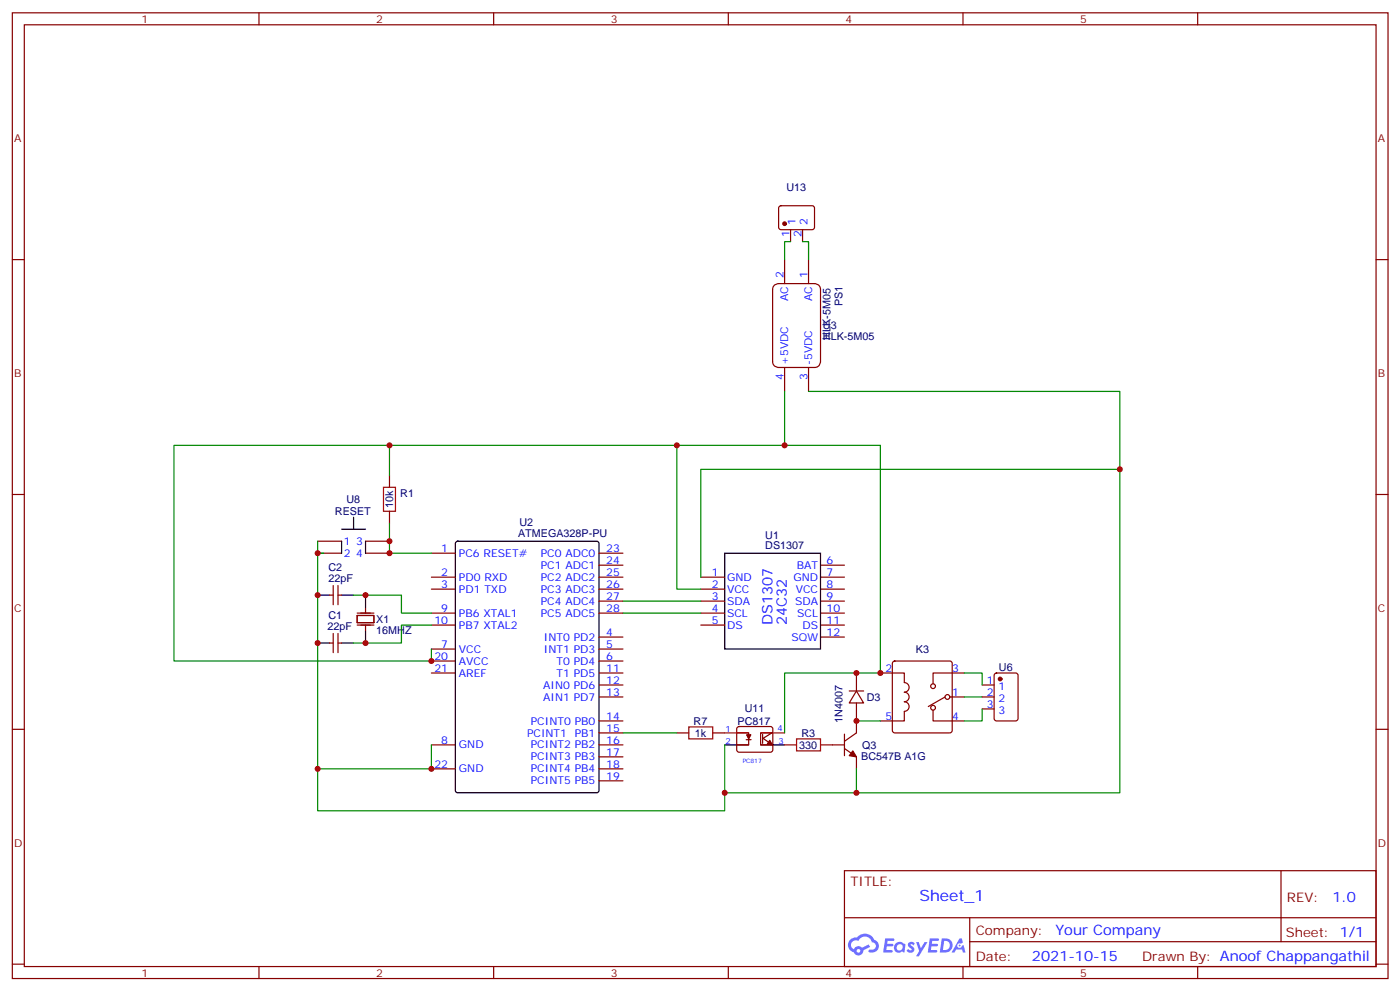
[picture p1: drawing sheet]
<svg xmlns="http://www.w3.org/2000/svg" width="413mm" height="292mm" viewBox="0 0 413 292" stroke-linecap="round" stroke-linejoin="round" font-family="sans-serif">
<g fill="none" stroke="#870000" stroke-width=".35">
<path d="M3.6 3.8h405.4v284.3h-405.4zM7.2 7.3h398.2v277.3h-398.2zM76.3 3.8v3.5M145.5 3.8v3.5M214.6 3.8v3.5M283.7 3.8v3.5M352.9 3.8v3.5M3.6 76.4h3.6M405.4 76.4h3.6M3.6 145.6h3.6M405.4 145.6h3.6M3.6 214.7h3.6"/>
<path d="M405.4 214.7h3.6M248.8 256.4h156.6v28.2h-156.6zM377.4 256.4v20.9M248.8 270.2h156.5M285.7 277.3h119.6M285.7 270.2v14.1M3.6 283.9h3.6M76.3 284.6v3.5M145.5 284.6v3.5M214.6 284.6v3.5M283.7 284.6v3.5M352.9 284.6v3.5"/>
<path d="M405.4 283.9h3.6"/>
</g>
<g fill="#5487ff">
<path d="M267.8 277.5a1.22 1.22 0 0 1 1.7 .3l-.4 .6a.47 .47 0 0 0-.3-.4 .47 .47 0 0 0-.5 .2l.2 .2a1.14 1.14 0 0 1 .7 1.7 1.14 1.14 0 0 1-1.9 0l-.2-.2 .5-.5 .7 .4a.29 .29 0 0 0 .4-.2 .29 .29 0 0 0-.3-.4 1.04 1.04 0 0 1-.6-1.7z"/>
<path d="M260.8 276.3h2.4l.3 .2-.1 .5h-1.9l-.1 .9h1.5l.4 .4-.4 .3h-1.6l-.2 1.1 1.8 .1 .1 .3-.1 .3h-2.7z"/>
<path d="M274 276.3h2.3l.3 .2-.1 .5h-1.8l-.1 .9h1.5l.3 .4-.4 .3h-1.6l-.1 1.1 1.7 .1 .2 .3-.2 .3h-2.6z"/>
<path d="M282.7 276.3h.7l.3 1.2-.6 .4a.69 .69 0 0 0-1 .2 .69 .69 0 0 0 .5 1 .69 .69 0 0 0 .8-.6l.5-.3 .6 2.2h-.8l-.2-.8h-1.8l-.5 .8h-.8z"/>
<path d="M269.9 277.4h.8l.6 1.8 1.1-1.8h.9l-2.6 4.2h-.8l.9-1.6z"/>
<path d="M277.5 276.3l-.6 4.1h1.3a2.11 2.11 0 0 0 2.5-2.1 2.11 2.11 0 0 0-2.5-2zM278.2 277a1.39 1.39 0 0 1 1.7 1.4 1.39 1.39 0 0 1-1.8 1.3h-.3z"/>
<path d="M263.8 277.9a1.54 1.54 0 0 0-.1 2.2 1.54 1.54 0 0 0 2.2 .1l.6 .2 .3-2.3-.2-.2h-.4a1.49 1.49 0 0 0-2.4 0zM264.1 278.9a.94 .94 0 0 1 1.8 0 .94 .94 0 0 1-1.8 0z"/>
<path d="M250.5 276.7a2.18 2.18 0 0 0 1.1 3.7 1.44 1.44 0 0 0 1.6 .9 1.44 1.44 0 0 0 1.2-1.5l2-1-.5-.7-1.9 .9a1.47 1.47 0 0 0-2.4 .5 1.39 1.39 0 0 1-.7-2 1.39 1.39 0 0 1 2-.4 2.12 2.12 0 0 1 2.2-1.3 2.12 2.12 0 0 1 1.9 1.7 1.14 1.14 0 0 1 1.1 1.4 1.14 1.14 0 0 1-1.7 .7 .43 .43 0 0 0-.5 .4 .43 .43 0 0 0 .4 .5 1.98 1.98 0 0 0 2.5-1.3 1.98 1.98 0 0 0-1.2-2.5 3.1 3.1 0 0 0-5.3-.7l-.9 .1zM252.4 280a.55 .55 0 0 1 1.1 0 .55 .55 0 0 1-1.1 0z"/>
<circle cx="282.7" cy="278.4" r=".26"/>
</g>
<g fill="none" stroke="#870000" stroke-width=".35">
<path d="M229.6 60.8l.5-.2h9.5l.4 .7-.1 5.9-.6 .4h-9.5l-.4-.7v-5.6zM231.2 76.4v7.1M232.9 67.6v3.6M236.5 67.6v3.6M238.2 76.4v7.1M228.1 84l1.3-.5h10.7a1.71 1.71 0 0 1 1.7 1.8v21.3a1.71 1.71 0 0 1-1.8 1.6h-10.7a1.71 1.71 0 0 1-1.7-1.8v-21.1zM231.2 108.2v7.1M238.2 108.2v7.1M114.8 139.9v3.6M93.6 159.3h7M107.7 159.3h7.1M114.8 150.5v3.6"/>
<path d="M93.6 162.9h7M97.1 175.2h1.1M98.2 172.4v5.6M99.6 172.4v5.6M99.6 175.2h1M107.7 162.9h7.1M107.7 178.8v1.7M127.1 169.9h7.1M127.1 173.5h7.1M127.1 162.9h7.1M176.5 166.4h7.1M176.5 169.9h7.1"/>
<path d="M176.5 173.5h7.1M176.5 177h7.1M176.5 162.9h7.1M206.5 169.9h7M206.5 173.5h7M206.5 177h7M241.8 166.4h7M241.8 169.9h7M241.8 173.5h7M241.8 177h7M97.1 189.3h1.1M98.2 186.5v5.7"/>
<path d="M99.6 186.5v5.7M99.6 189.3h1M105.2 181.2h5v2.1h-5zM105.2 180.5h5M105.2 184h5M107.7 184v1.8M127.1 180.5h7.1M127.1 184h7.1M127.1 191.1h7.1M127.1 194.6h7.1M127.1 198.2h7.1M176.5 180.5h7.1"/>
<path d="M176.5 187.6h7.1M176.5 191.1h7.1M176.5 194.6h7.1M176.5 198.2h7.1M206.5 180.5h7M206.5 184h7M241.8 180.5h7M241.8 184h7M241.8 187.6h7M252.3 198.2v5.2M259.4 198.2h7.1v2.8a1.41 1.41 0 0 1 1.4 1.4 1.41 1.41 0 0 1-1.4 1.4 1.41 1.41 0 0 1 1.4 1.4 1.41 1.41 0 0 1-1.4 1.4 1.41 1.41 0 0 1 1.4 1.4 1.41 1.41 0 0 1-1.4 1.4v2.9h-7.1M263.2 194.8l.4-.2h16.3l.5 .2 .2 .5v19.8l-.3 .5-.4 .2h-16.3l-.5-.2-.2-.5v-19.8z"/>
<path d="M284.1 198.2h-9.2v3.1M293.1 198.4l.5-.2h5.7l.6 .4 .1 13-.5 .6-5.9 .1-.6-.5-.1-12.9zM127.1 219.3h7.1M176.5 219.3h7.1M176.5 201.7h7.1M176.5 205.2h7.1M176.5 212.3h7.1M176.5 215.8h7.1M199.4 215.8h3.6M210 215.8h3.5M217.1 215.8h3.5v3.5h-3.5M217.3 214.1l.5-.2 9.5 .1 .4 .6-.1 6.4-.6 .5-9.5-.1-.4-.6v-6.2z"/>
<path d="M227.6 215.8h-3.5v3.5h3.5M231.2 219.3h3.5M241.8 219.3h7M248.8 216.1v6.4M250.2 203.4h4.3M252.3 203.4l2.2 3.6h-4.3zM252.3 207v8.8l-3.5 2.5M274.9 209.1v3.2h9.2M278.4 205.2l-4.9 2.8M279.9 205.2h4.2M289.4 201.7h3.5M289.4 205.2h3.5"/>
<path d="M289.4 208.7h3.5M127.1 226.4h7.1M176.5 222.8h7.1M176.5 226.4h7.1M176.5 229.9h7.1M248.8 220.4l3.5 2.4v3.6"/>
<circle cx="274.9" cy="208.4" r=".71"/>
<circle cx="274.9" cy="202" r=".71"/>
<circle cx="279.2" cy="205.2" r=".71"/>
</g>
<g fill="none" stroke="#000" stroke-width=".35">
<path d="M100.6 159.3v3.6M104.2 152.3v3.5h-3.6M104.2 155.8h3.5M107.7 159.3v3.6M134.4 159.6l.5-.3h40.9l.6 .5 .1 72.9-.5 .7h-41.1l-.7-.4v-72.9zM93.6 175.2h3.5M100.6 175.2h3.6M107.7 175.2v3.6M213.5 162.9h28.3v28.2h-28.3zM93.6 189.3h3.5M100.6 189.3h3.6M107.7 185.8v3.5"/>
<path d="M213.5 219.3h7.1M224.1 219.3h7.1"/>
</g>
<path d="M113 143.5h3.5v7h-3.5zM203 214h7v3.6h-7zM234.7 217.6h7.1v3.5h-7.1z" fill="none" stroke="#a10000" stroke-width=".35"/>
<path d="M213.5 215.8h7.1M224.1 215.8h7.1" fill="none" stroke="#f00" stroke-width=".35"/>
<path d="M219.9 217.8h1.4M224.7 216.2l-.1 2.6M227.6 215.7l-2.8 1.7 2.8 1.9" fill="none" stroke="#600" stroke-width=".35"/>
<g fill="#600" stroke="#600" stroke-width=".35">
<path d="M226.8 218l.8 1.3-1.5-.2z"/>
<path d="M220 216.4h1.2l-.6 1.1z"/>
</g>
<g fill="#870000" stroke="#870000" stroke-width=".35">
<path d="M251.3 221.1l1 1.7-2.1-.3z"/>
<circle cx="294.7" cy="199.9" r=".53"/>
<circle cx="231.2" cy="65.9" r=".53"/>
</g>
<g fill="none" stroke="#008700" stroke-width=".35">
<path d="M232.9 71.2h-1.7v5.2M236.5 71.2h1.7v5.2M231.2 115.3v15.8M238.2 115.3h91.8v22.9M114.8 131.1h-63.5v63.5h75.8v-3.5M199.4 131.1h-84.6v8.8M93.6 159.3v3.6h1.8M114.8 154.1v8.8h12.3M93.6 162.9v63.5h33.5v-7.1M104.2 175.2h14.1v5.3h8.8M183.6 177h22.9M206.5 173.5h-7.1v-42.4h60v67.1h-28.2v17.6"/>
<path d="M206.5 169.9v-31.7h123.5v95.2h-77.7M127.1 184h-8.8v5.3h-14.1M183.6 180.5h22.9M284.1 198.2h5.3v3.5M183.6 215.8h15.8M213.5 219.3v14.1h38.8v-7M252.3 212.3h7.1M284.1 205.2h5.3M289.4 208.7v3.6h-5.3M93.6 226.4v12.3h119.9v-5.3"/>
</g>
<g fill="#c00">
<circle cx="107.7" cy="175.2" r=".88"/>
<circle cx="107.7" cy="189.3" r=".88"/>
<circle cx="93.6" cy="175.2" r=".88"/>
<circle cx="93.6" cy="162.9" r=".88"/>
<circle cx="114.8" cy="159.3" r=".88"/>
<circle cx="114.8" cy="162.9" r=".88"/>
<circle cx="127.1" cy="226.4" r=".88"/>
<circle cx="93.6" cy="189.3" r=".88"/>
<circle cx="252.3" cy="198.2" r=".88"/>
<circle cx="252.3" cy="212.3" r=".88"/>
<circle cx="252.3" cy="233.4" r=".88"/>
<circle cx="259.4" cy="198.2" r=".88"/>
<circle cx="199.4" cy="131.1" r=".88"/>
<circle cx="93.6" cy="226.4" r=".88"/>
<circle cx="213.5" cy="233.4" r=".88"/>
<circle cx="114.8" cy="131.1" r=".88"/>
<circle cx="127.1" cy="194.6" r=".88"/>
<circle cx="330" cy="138.2" r=".88"/>
<circle cx="231.2" cy="131.1" r=".88"/>
</g>
<text font-size="4.6" fill="#00f" x="270.9" y="265.4">Sheet_1</text>
<g font-size="4.2" fill="#00f">
<text x="227.6" y="184" transform="rotate(-90 227.6 184)">DS1307</text>
<text x="231.9" y="184" transform="rotate(-90 231.9 184)">24C32</text>
<text x="392.6" y="265.6">1.0</text>
<text x="311" y="275.2">Your Company</text>
<text x="304.1" y="283">2021-10-15</text>
</g>
<g font-size="3.9" fill="#800">
<text x="250.6" y="260.9">TITLE:</text>
<text x="379.2" y="265.6">REV:</text>
<text x="287.5" y="275.1">Company:</text>
<text x="378.9" y="275.8">Sheet: 1/1</text>
<text x="287.5" y="282.8">Date:</text>
<text x="336.5" y="282.9">Drawn By: Anoof Chappangathil</text>
</g>
<g font-size="3.2" fill="#800">
<text x="41.7" y="6.8">1</text>
<text x="110.9" y="6.8">2</text>
<text x="180" y="6.8">3</text>
<text x="249.2" y="6.8">4</text>
<text x="318.3" y="6.8">5</text>
<text x="4.2" y="41.9">A</text>
<text x="406" y="41.9">A</text>
<text x="4.2" y="111">B</text>
<text x="406" y="111">B</text>
<text x="4.2" y="180.2">C</text>
<text x="406" y="180.2">C</text>
<text x="4.2" y="249.3">D</text>
<text x="406" y="249.3">D</text>
<text x="41.7" y="287.6">1</text>
<text x="110.9" y="287.6">2</text>
<text x="180" y="287.6">3</text>
<text x="249.2" y="287.6">4</text>
<text x="318.3" y="287.6">5</text>
</g>
<g font-size="3.2" fill="#000080">
<text x="231.7" y="56.3">U13</text>
<text x="248.2" y="90.1" transform="rotate(-90 248.2 90.1)">PS1</text>
<text x="242.5" y="100.2">HLK-5M05</text>
<text x="242.5" y="97">U3</text>
<text x="244.7" y="100" transform="rotate(-90 244.7 100)">HLK-5M05</text>
<text x="102.1" y="148">U8</text>
<text x="115.9" y="149.7" transform="rotate(-90 115.9 149.7)">10k</text>
<text x="118" y="146.4">R1</text>
<text x="98.7" y="151.6">RESET</text>
<text x="153.1" y="154.9">U2</text>
<text x="152.7" y="158.2">ATMEGA328P-PU</text>
<text x="225.5" y="161.7">DS1307</text>
<text x="225.5" y="158.6">U1</text>
<text x="96.8" y="171.3">22pF</text>
<text x="96.8" y="168.2">C2</text>
<text x="96.5" y="185.5">22pF</text>
<text x="96.7" y="182.2">C1</text>
<text x="110.9" y="183.4">X1</text>
<text x="110.9" y="186.6">16MHZ</text>
<text x="269.9" y="192.2">K3</text>
<text x="294.3" y="197.5">U6</text>
<text x="219.5" y="209.6">U11</text>
<text x="255.4" y="206.3">D3</text>
<text x="204.4" y="213.4">R7</text>
<text x="217.3" y="213.4">PC817</text>
<text x="248.2" y="212.7" transform="rotate(-90 248.2 212.7)">1N4007</text>
<text x="204.7" y="216.9">1k</text>
<text x="235.5" y="220.5">330</text>
<text x="236.1" y="217">R3</text>
<text x="254" y="220.5">Q3</text>
<text x="253.8" y="223.7">BC547B A1G</text>
</g>
<g font-size="3.2" fill="#00f">
<text x="232.6" y="69.8" transform="rotate(-90 232.6 69.8)">1</text>
<text x="234.4" y="66.3" transform="rotate(-90 234.4 66.3)">1</text>
<text x="236.1" y="69.8" transform="rotate(-90 236.1 69.8)">2</text>
<text x="237.9" y="66.3" transform="rotate(-90 237.9 66.3)">2</text>
<text x="230.8" y="81.7" transform="rotate(-90 230.8 81.7)">2</text>
<text x="237.9" y="81.7" transform="rotate(-90 237.9 81.7)">1</text>
<text x="232.2" y="88.6" transform="rotate(-90 232.2 88.6)">AC</text>
<text x="239.3" y="88.6" transform="rotate(-90 239.3 88.6)">AC</text>
<text x="232.2" y="107.5" transform="rotate(-90 232.2 107.5)">+5VDC</text>
<text x="239.3" y="107.5" transform="rotate(-90 239.3 107.5)">-5VDC</text>
<text x="230.8" y="112" transform="rotate(-90 230.8 112)">4</text>
<text x="237.9" y="112" transform="rotate(-90 237.9 112)">3</text>
<text x="101.4" y="160.4">1</text>
<text x="105" y="160.4">3</text>
<text x="101.4" y="163.9">2</text>
<text x="105" y="163.9">4</text>
<text x="130" y="162.5">1</text>
<text x="135.2" y="163.9">PC6 RESET#</text>
<text x="159.3" y="163.9">PC0 ADC0</text>
<text x="159.3" y="167.5">PC1 ADC1</text>
<text x="178.6" y="162.5">23</text>
<text x="178.6" y="166.1">24</text>
<text x="234.8" y="167.5">BAT</text>
<text x="243.5" y="166.1">6</text>
<text x="130" y="169.6">2</text>
<text x="130" y="173.1">3</text>
<text x="135.2" y="171">PD0 RXD</text>
<text x="159.3" y="171">PC2 ADC2</text>
<text x="178.6" y="169.6">25</text>
<text x="178.6" y="173.1">26</text>
<text x="209.8" y="173.1">2</text>
<text x="209.8" y="169.6">1</text>
<text x="214.2" y="171">GND</text>
<text x="233.8" y="171">GND</text>
<text x="243.5" y="169.6">7</text>
<text x="243.5" y="173.1">8</text>
<text x="135.2" y="174.5">PD1 TXD</text>
<text x="159.3" y="174.5">PC3 ADC3</text>
<text x="159.3" y="178">PC4 ADC4</text>
<text x="178.6" y="176.6">27</text>
<text x="209.8" y="176.6">3</text>
<text x="214.2" y="178">SDA</text>
<text x="214.2" y="174.5">VCC</text>
<text x="234.3" y="178">SDA</text>
<text x="234.5" y="174.5">VCC</text>
<text x="243.5" y="176.6">9</text>
<text x="128" y="183.7">10</text>
<text x="130" y="180.2">9</text>
<text x="135.2" y="181.6">PB6 XTAL1</text>
<text x="135.2" y="185.1">PB7 XTAL2</text>
<text x="159.3" y="181.6">PC5 ADC5</text>
<text x="178.6" y="180.2">28</text>
<text x="209.8" y="183.7">5</text>
<text x="209.8" y="180.2">4</text>
<text x="214.2" y="185.1">DS</text>
<text x="214.2" y="181.6">SCL</text>
<text x="234.9" y="181.6">SCL</text>
<text x="236.4" y="185.1">DS</text>
<text x="243.5" y="180.2">10</text>
<text x="243.5" y="183.7">11</text>
<text x="130" y="190.7">7</text>
<text x="160.3" y="188.6">INT0 PD2</text>
<text x="178.6" y="187.2">4</text>
<text x="178.6" y="190.7">5</text>
<text x="233.2" y="188.6">SQW</text>
<text x="243.5" y="187.2">12</text>
<text x="128" y="194.3">20</text>
<text x="128" y="197.8">21</text>
<text x="135.2" y="192.2">VCC</text>
<text x="135.2" y="195.7">AVCC</text>
<text x="160.3" y="192.2">INT1 PD3</text>
<text x="164" y="195.7">T0 PD4</text>
<text x="178.6" y="194.3">6</text>
<text x="178.6" y="197.8">11</text>
<text x="260.9" y="197.8">2</text>
<text x="280.6" y="197.8">3</text>
<text x="135.2" y="199.2">AREF</text>
<text x="160.1" y="202.7">AIN0 PD6</text>
<text x="164" y="199.2">T1 PD5</text>
<text x="178.6" y="201.3">12</text>
<text x="290.7" y="201.3">1</text>
<text x="294.2" y="203.1">1</text>
<text x="160.1" y="206.3">AIN1 PD7</text>
<text x="178.6" y="204.9">13</text>
<text x="280.6" y="204.9">1</text>
<text x="290.7" y="204.9">2</text>
<text x="290.7" y="208.4">3</text>
<text x="294.2" y="206.6">2</text>
<text x="156.4" y="213.3">PCINT0 PB0</text>
<text x="178.6" y="211.9">14</text>
<text x="178.6" y="215.4">15</text>
<text x="260.9" y="211.9">5</text>
<text x="280.6" y="211.9">4</text>
<text x="294.2" y="210.1">3</text>
<text x="130" y="219">8</text>
<text x="135.2" y="220.4">GND</text>
<text x="155.3" y="216.9">PCINT1</text>
<text x="156.4" y="220.4">PCINT2 PB2</text>
<text x="169.3" y="216.9">PB1</text>
<text x="178.6" y="219">16</text>
<text x="128" y="226">22</text>
<text x="135.2" y="227.4">GND</text>
<text x="156.4" y="223.9">PCINT3 PB3</text>
<text x="156.4" y="227.4">PCINT4 PB4</text>
<text x="178.6" y="222.5">17</text>
<text x="178.6" y="226">18</text>
<text x="156.4" y="231">PCINT5 PB5</text>
<text x="178.6" y="229.6">19</text>
</g>
<g font-size="2.5" fill="#00f">
<text x="213.7" y="215.4">1</text>
<text x="229.1" y="215.1">4</text>
<text x="213.7" y="219">2</text>
<text x="229.4" y="219">3</text>
</g>
<text font-size="1.8" fill="#00f" x="218.8" y="224.6">PC817</text>
</svg>
